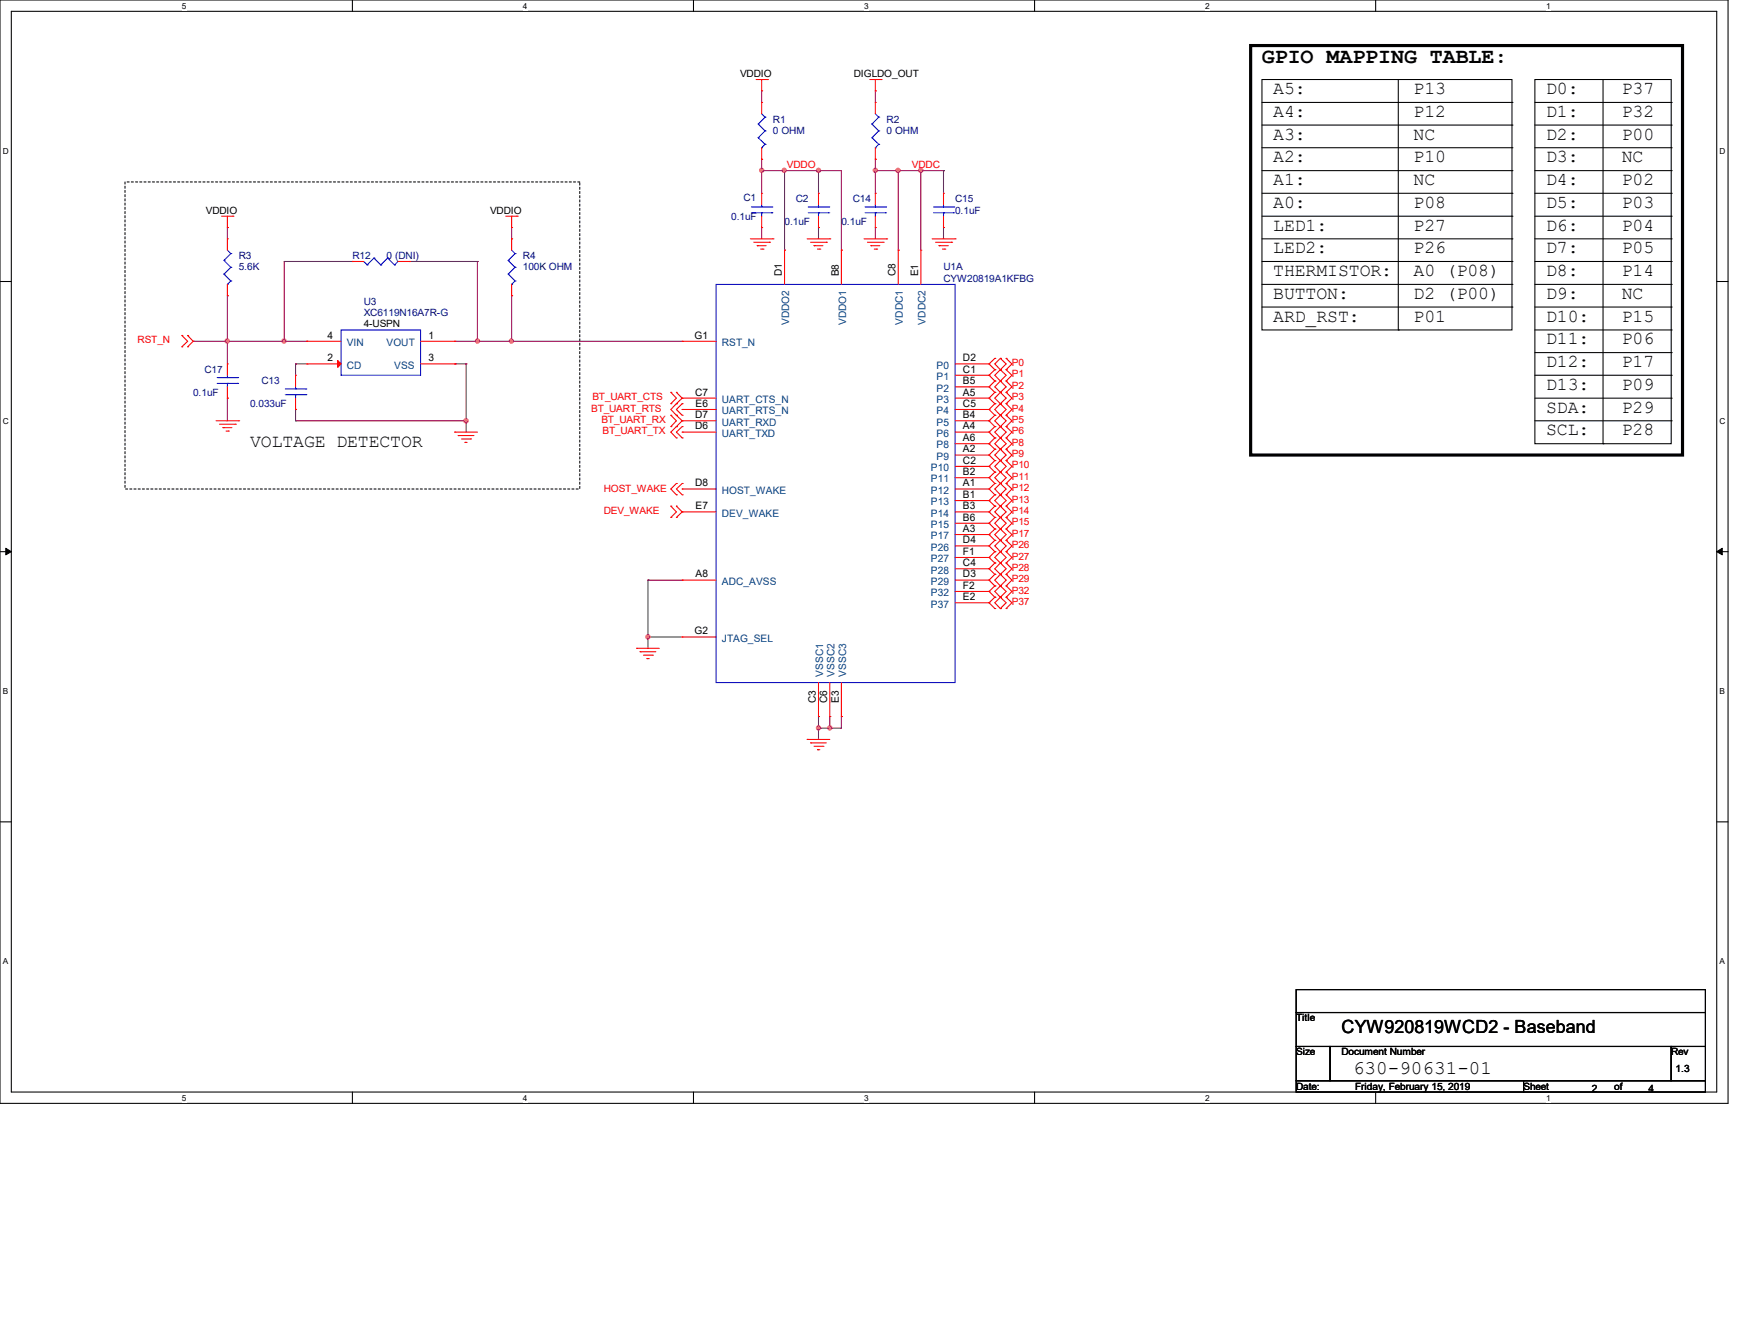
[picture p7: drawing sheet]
<svg xmlns="http://www.w3.org/2000/svg" width="279mm" height="216mm" viewBox="0 0 279 216" stroke-linecap="round" stroke-linejoin="round" font-family="sans-serif">
<path d="M0 0h278v177.4h-278zM1.8 1.8h274.3v173.8h-274.3z" fill="none" stroke="#000" stroke-width=".17"/>
<g fill="#fff">
<path d="M29.3 .2h.7v1.5h-.7z"/>
<path d="M29.3 175.8h.7v1.4h-.7z"/>
</g>
<path d="M56.7 0v1.8M56.7 175.6v1.8" fill="none" stroke="#000" stroke-width=".17"/>
<g fill="#fff">
<path d="M84.1 .2h.7v1.5h-.7z"/>
<path d="M84.1 175.8h.7v1.4h-.7z"/>
</g>
<path d="M111.5 0v1.8M111.5 175.6v1.8" fill="none" stroke="#000" stroke-width=".17"/>
<g fill="#fff">
<path d="M139 .2h.7v1.5h-.7z"/>
<path d="M139 175.8h.7v1.4h-.7z"/>
</g>
<path d="M166.4 0v1.8M166.4 175.6v1.8" fill="none" stroke="#000" stroke-width=".17"/>
<g fill="#fff">
<path d="M193.8 .2h.8v1.5h-.8z"/>
<path d="M193.8 175.8h.8v1.4h-.8z"/>
</g>
<path d="M221.3 0v1.8M221.3 175.6v1.8" fill="none" stroke="#000" stroke-width=".17"/>
<g fill="#fff">
<path d="M248.7 .2h.7v1.5h-.7z"/>
<path d="M248.7 175.8h.7v1.4h-.7z"/>
<path d="M.5 23.5h.9v1.5h-.9z"/>
<path d="M276.6 23.5h.9v1.5h-.9z"/>
<path d="M.5 67h.9v1.5h-.9z"/>
<path d="M276.6 67h.9v1.5h-.9z"/>
</g>
<path d="M0 45.3h1.8M276.1 45.3h1.9" fill="none" stroke="#000" stroke-width=".17"/>
<g fill="#fff">
<path d="M.5 110.4h.8v1.5h-.8z"/>
<path d="M276.6 110.4h.9v1.5h-.9z"/>
</g>
<path d="M0 88.7h1.8M276.1 88.7h1.9" fill="none" stroke="#000" stroke-width=".17"/>
<path d="M.9 88.1l.9 .6-.9 .5zM276.1 88.7l.9-.6v1.1z" fill="#000" stroke="#000" stroke-width=".16"/>
<g fill="#fff">
<path d="M.5 153.8h.8v1.5h-.8z"/>
<path d="M276.6 153.8h.9v1.5h-.9z"/>
</g>
<g fill="none" stroke="#000" stroke-width=".17">
<path d="M203 12.8h40.2v40.2h-40.2zM203 16.5h40.2M224.9 12.8v40.2M243.2 16.5h.1M246.9 12.8h21.9v58.5h-21.9zM246.9 16.5h21.9M257.9 12.8v58.5M268.8 16.5h.1M203 20.1h40.2M203 23.7h40.2M203 27.4h40.2M203 31.1h40.2"/>
<path d="M203 34.8h40.2M203 38.4h40.2M243.2 20.1h.1M243.2 23.7h.1M243.2 27.4h.1M243.2 31.1h.1M243.2 34.8h.1M243.2 38.4h.1M246.9 20.1h21.9M246.9 23.7h21.9M246.9 27.4h21.9M246.9 31.1h21.9"/>
<path d="M246.9 34.8h21.9M246.9 38.4h21.9M268.8 20.1h.1M268.8 23.7h.1M268.8 27.4h.1M268.8 31.1h.1M268.8 34.8h.1M268.8 38.4h.1M203 42h40.2M203 45.7h40.2M203 49.4h40.2M224.9 53h.1"/>
<path d="M243.2 42h.1M243.2 45.7h.1M243.2 49.4h.1M246.9 42h21.9M246.9 45.7h21.9M246.9 49.4h21.9M246.9 53h21.9M246.9 56.7h21.9M268.8 42h.1M268.8 45.7h.1M268.8 49.4h.1M268.8 53h.1"/>
<path d="M268.8 56.7h.1M246.9 60.3h21.9M246.9 64h21.9M246.9 67.6h21.9M257.9 71.3h.1M268.8 60.3h.1M268.8 64h.1M268.8 67.6h.1M0 132.1h1.8M276.1 132.1h1.9M208.5 159.1h65.8v3.7h-65.8zM208.5 162.8h65.8v5.4h-65.8z"/>
<path d="M208.5 168.2h5.5v5.5h-5.5zM208.5 173.7h36.6v1.9h-36.6zM214 168.2h54.8v5.5h-54.8zM245.1 173.7h29.2v1.9h-29.2zM268.8 168.2h5.5v5.5h-5.5z"/>
</g>
<path d="M20.1 29.3h73.2v49.3h-73.2z" fill="none" stroke="#000" stroke-width=".17" stroke-dasharray=".3 .3"/>
<path d="M201.2 7.3h69.4v65.9h-69.4z" fill="none" stroke="#000" stroke-width=".51"/>
<g fill="none" stroke="#800040" stroke-width=".17">
<path d="M122.5 14.6h.1M122.5 14.6v1.9M140.8 14.6h.1M140.8 14.6v1.9M36.6 36.6h.1M36.6 36.6v1.8M82.3 38.4h.1M82.3 36.6v1.8M122.5 25.6h.1M122.5 27.4h.1M122.5 36.6h.1M122.5 25.6v5.5"/>
<path d="M122.5 36.6v1.8M122.5 27.4h12.8v12.8M126.2 27.4h.1M126.2 27.4v12.8M131.7 27.4h.1M131.7 36.6h.1M131.7 27.4v3.7M131.7 36.6v1.8M140.8 25.6h.1M140.8 27.4h.1M140.8 36.6h.1M140.8 27.4h11"/>
<path d="M140.8 25.6v5.5M140.8 36.6v1.8M144.5 27.4v12.8M148.1 27.4h.1M148.1 27.4v12.8M151.8 27.4h.1M151.8 36.6h.1M151.8 27.4v3.7M151.8 36.6v1.8M31.1 54.9h.1M31.1 54.9h18.3M36.6 47.5h.1"/>
<path d="M36.6 54.9h.1M36.6 47.5v11M45.7 54.9h.1M47.5 58.5h.1M47.5 58.5h1.9M47.5 58.5v1.8M49.4 54.9h.1M56.7 42h.1M56.7 42h-11v12.9M65.8 42h11M73.2 58.5h.1M73.2 54.9h36.5"/>
<path d="M73.2 58.5h1.8M75 58.5h.1M75 58.5v11M76.8 54.9h.1M76.8 42h.1M76.8 42v12.9M82.3 47.5h.1M82.3 54.9h.1M82.3 47.5v7.4M126.2 40.2h.1M135.3 40.2h.1M144.5 40.2h.1"/>
<path d="M36.6 64h.1M36.6 64v3.6M47.5 65.8h.1M47.5 67.6h.1M47.5 65.8v1.8M47.5 67.6h27.5M75 67.6h.1M104.2 93.3h.1M104.2 93.3v10.9M104.2 93.3h5.5M104.2 102.4h.1M104.2 102.4h5.5"/>
<path d="M131.7 115.2h.1M131.7 117.1h.1M131.7 115.2v3.7M133.5 115.2h.1M133.5 117.1h.1M133.5 115.2v1.9M135.3 115.2h.1M135.3 115.2v1.9h-3.6"/>
</g>
<g fill="#f0f" stroke="#f0f" stroke-width=".17">
<circle cx="36.5" cy="54.8" r=".34"/>
<circle cx="75" cy="67.6" r=".35"/>
<circle cx="131.7" cy="27.4" r=".34"/>
<circle cx="126.2" cy="27.4" r=".34"/>
<circle cx="122.5" cy="27.4" r=".34"/>
<circle cx="82.3" cy="54.8" r=".34"/>
<circle cx="140.8" cy="27.4" r=".34"/>
<circle cx="144.4" cy="27.4" r=".34"/>
<circle cx="104.2" cy="102.4" r=".34"/>
<circle cx="131.7" cy="117" r=".34"/>
<circle cx="133.5" cy="117" r=".34"/>
<circle cx="148.1" cy="27.4" r=".35"/>
<circle cx="45.7" cy="54.8" r=".34"/>
<circle cx="76.8" cy="54.8" r=".34"/>
</g>
<g fill="none" stroke="#f00" stroke-width=".17">
<path d="M121.6 12.8h1.8M122.5 14.6h.1M122.5 16.5h.1M122.5 12.8v1.8M122.5 16.5v1.8M123.4 12.8h.1M139.9 12.8h1.8M140.8 14.6h.1M140.8 16.5h.1M140.8 12.8v1.8M140.8 16.5v1.8M141.7 12.8h.1"/>
<path d="M35.6 34.8h1.9M36.6 36.6h.1M36.6 38.4h.1M36.6 34.8v1.8M36.6 38.4v1.8M37.5 34.8h.1M81.4 34.8h1.8M82.3 36.6h.1M82.3 38.4h.1M82.3 34.8v1.8M82.3 38.4v1.8M83.2 34.8h.1"/>
<path d="M120.7 38.4h3.6M121.2 38.9h2.6M121.8 39.5h.1M121.8 39.5h1.4M122.5 31.1h.1M122.5 36.6h.1M122.5 25.6h.1M122.5 23.7v1.9M122.5 31.1v1.8M122.5 34.8v1.8M123.8 38.9h.1M124.3 38.4h.1"/>
<path d="M129.8 38.4h3.7M130.4 38.9h2.5M130.9 39.5h.1M130.9 39.5h1.5M131.7 31.1h.1M131.7 36.6h.1M131.7 31.1v1.8M131.7 34.8v1.8M132.9 38.9h.1M133.5 38.4h.1M139 38.4h3.6M139.5 38.9h2.6"/>
<path d="M140.1 39.5h.1M140.1 39.5h1.4M140.8 25.6h.1M140.8 31.1h.1M140.8 36.6h.1M140.8 23.7v1.9M140.8 31.1v1.8M140.8 34.8v1.8M142.1 38.9h.1M142.6 38.4h.1M149.9 38.4h3.7M150.5 38.9h2.6"/>
<path d="M151 39.5h.1M151 39.5h1.5M151.8 31.1h.1M151.8 36.6h.1M151.8 31.1v1.8M151.8 34.8v1.8M153.1 38.9h.1M153.6 38.4h.1M29.3 53.9h.1M29.3 55.8h.1M29.3 53.9l.9 1-.9 .9M30.2 55.8h.1"/>
<path d="M30.2 53.9h.1M30.2 53.9l.9 1-.9 .9M36.6 47.5h.1M36.6 58.5h.1M36.6 45.7v1.8M36.6 58.5v1.8M49.4 54.9h.1M49.4 58.5h.1M49.4 54.9h5.5M49.4 58.5h5.5M56.7 42h.1M56.7 42h1.8"/>
<path d="M64 42h1.8M65.8 42h.1M67.6 54.9h5.6M67.6 58.5h5.6M73.2 58.5h.1M73.2 54.9h.1M82.3 47.5h.1M82.3 45.7v1.8M109.7 54.9h.1M109.7 54.9h5.5M122.3 40h.4M122.7 40h.1"/>
<path d="M126.2 40.2h.1M126.2 40.2v5.5M131.5 40h.4M131.9 40h.1M135.3 40.2h.1M135.3 40.2v5.5M140.6 40h.4M141 40h.1M144.5 40.2h.1M144.5 40.2v5.5M148.1 40.2h.1M148.1 40.2v5.5"/>
<path d="M151.6 40h.4M152 40h.1M153.6 58.5h5.5M159.1 58.5h.1M159.1 58.5l.9 .9M160 59.4h.1M160 57.6h.1M160 59.4l-.9 .9M160 57.6l-.9 .9M160.9 59.4h.1M160.9 57.6h.1M160.9 59.4l.9 .9-.9 1"/>
<path d="M160.9 57.6l.9 .9-1.8 1.8 .9 1M160.9 57.6l-.9 .9 .9 .9M161.8 59.4h.1M161.8 57.6h.1M161.8 59.4l1 .9-1 1M161.8 57.6l1 .9-1 .9M34.8 67.6h3.6M35.3 68.2h2.5M35.9 68.7h.1M35.9 68.7h1.4M36.4 69.3h.3M36.6 64h.1"/>
<path d="M36.6 62.2v1.8M36.7 69.3h.1M37.8 68.2h.1M38.4 67.6h.1M47.5 60.3h.1M47.5 65.8h.1M47.5 60.3v1.9M47.5 64v1.8M73.2 69.5h.1M73.2 69.5h3.6M73.7 70h.1M73.7 70h2.5"/>
<path d="M74.3 70.6h1.4M74.8 71.1h.1M74.8 71.1h.3M75.7 70.6h.1M107.9 63.1h.1M107.9 64.9h.1M107.9 66.8h.1M107.9 68.6h.1M107.9 63.1l.9 .9-.9 .9M107.9 66.8l.9 .8-.9 1M108.8 77.7h.1M108.8 79.5h.1"/>
<path d="M108.8 64.9h.1M108.8 63.1h.1M108.8 68.6h.1M108.8 66.8h.1M108.8 70.4h.1M108.8 77.7l-.9 .9 .9 .9M108.8 63.1l.9 .9M108.8 66.8l.9 .8M108.8 64.9l-.9 .9 .9 1M109.7 77.7h.1M109.7 79.5h.1M109.7 64.9h.1"/>
<path d="M109.7 66.8h.1M109.7 68.6h.1M109.7 70.4h.1M109.7 64h.1M109.7 69.5h.1M109.7 67.6h.1M109.7 78.6h.1M109.7 65.8h.1M109.7 69.5h5.5M109.7 67.6h5.5M109.7 77.7l-.9 .9 .9 .9M109.7 64l-.9 .9"/>
<path d="M109.7 67.6l-1.8 1.9 .9 .9M109.7 64.9l-.9 .9 .9 1M109.7 68.6l-.9 .9 .9 .9M109.7 64h5.5M109.7 78.6h5.5M109.7 65.8h5.5M153.6 69.5h5.5M153.6 67.6h5.5M153.6 64h5.5M153.6 78.6h5.5M153.6 65.8h5.5M153.6 73.2h5.5"/>
<path d="M153.6 71.3h5.5M153.6 76.8h5.5M153.6 62.2h5.5M153.6 60.3h5.5M153.6 75h5.5M159.1 78.6h.1M159.1 73.2h.1M159.1 69.5h.1M159.1 64h.1M159.1 71.3h.1M159.1 76.8h.1M159.1 67.6h.1"/>
<path d="M159.1 62.2h.1M159.1 60.3h.1M159.1 75h.1M159.1 65.8h.1M159.1 60.3l.9 1M159.1 62.2l.9 .9M159.1 64l.9 .9M159.1 65.8l.9 1M159.1 67.6l.9 1M159.1 69.5l.9 .9M159.1 71.3l.9 .9M159.1 73.2l.9 .8"/>
<path d="M159.1 75l.9 .9M159.1 76.8l.9 .9M159.1 78.6l.9 .9M160 61.3h.1M160 63.1h.1M160 64.9h.1M160 66.8h.1M160 68.6h.1M160 70.4h.1M160 72.2h.1M160 74h.1M160 75.9h.1"/>
<path d="M160 77.7h.1M160 79.5h.1M160 63.1l-.9 .9M160 61.3l-.9 .9M160 64.9l-.9 .9M160 70.4l-.9 .9M160 66.8l-.9 .8M160 72.2l-.9 1M160 68.6l-.9 .9M160 74l-.9 1M160 79.5l-.9 1M160 75.9l-.9 .9"/>
<path d="M160 77.7l-.9 .9M160.9 61.3h.1M160.9 63.1h.1M160.9 64.9h.1M160.9 66.8h.1M160.9 68.6h.1M160.9 70.4h.1M160.9 72.2h.1M160.9 74h.1M160.9 75.9h.1M160.9 77.7h.1M160.9 79.5h.1"/>
<path d="M160.9 61.3l.9 .9-.9 .9M160.9 61.3l-.9 .9 1.8 1.8-.9 .9M160.9 63.1l-.9 .9 1.8 1.8-1.8 1.8 .9 1M160.9 64.9l-.9 .9 .9 1M160.9 66.8l.9 .8-1.8 1.9 .9 .9M160.9 68.6l.9 .9-.9 .9M160.9 70.4l.9 .9-.9 .9M160.9 70.4l-.9 .9 1.8 1.9-.9 .8M160.9 72.2l-.9 1 1.8 1.8-1.8 1.8 .9 .9M160.9 74l-.9 1 .9 .9M160.9 75.9l.9 .9-1.8 1.8 .9 .9M160.9 77.7l.9 .9-.9 .9"/>
<path d="M160.9 79.5l-.9 1 1.8 1.8-.9 .9M160.9 79.5l.9 1-.9 .9M161.8 61.3h.1M161.8 63.1h.1M161.8 64.9h.1M161.8 66.8h.1M161.8 68.6h.1M161.8 70.4h.1M161.8 72.2h.1M161.8 74h.1M161.8 75.9h.1M161.8 77.7h.1"/>
<path d="M161.8 79.5h.1M161.8 63.1l1 .9-1 .9M161.8 61.3l1 .9-1 .9M161.8 64.9l1 .9-1 1M161.8 66.8l1 .8-1 1M161.8 70.4l1 .9-1 .9M161.8 68.6l1 .9-1 .9M161.8 72.2l1 1-1 .8M161.8 74l1 1-1 .9M161.8 75.9l1 .9-1 .9M161.8 79.5l1 1-1 .9M161.8 77.7l1 .9-1 .9"/>
<path d="M107.9 81.4h.1M107.9 83.2h.1M107.9 81.4l.9 .9-.9 .9M108.8 83.2h.1M108.8 81.4h.1M108.8 81.4l.9 .9M109.7 93.3h.1M109.7 82.3h.1M109.7 82.3l-.9 .9M109.7 93.3h5.5M109.7 82.3h5.5M153.6 93.3h5.5"/>
<path d="M153.6 82.3h5.5M153.6 85.9h5.5M153.6 80.5h5.5M153.6 84.1h5.5M153.6 91.4h5.5M153.6 87.8h5.5M153.6 96.9h5.5M153.6 89.6h5.5M153.6 95.1h5.5M159.1 85.9h.1M159.1 80.5h.1M159.1 82.3h.1"/>
<path d="M159.1 84.1h.1M159.1 91.4h.1M159.1 93.3h.1M159.1 87.8h.1M159.1 96.9h.1M159.1 89.6h.1M159.1 95.1h.1M159.1 95.1l.9 .9M159.1 96.9l.9 .9M159.1 87.8l.9 .9M159.1 85.9l.9 1M159.1 89.6l.9 .9"/>
<path d="M159.1 91.4l.9 .9M159.1 93.3l.9 .9M159.1 82.3l.9 .9M159.1 84.1l.9 .9M159.1 80.5l.9 .9M160 94.2h.1M160 96h.1M160 97.8h.1M160 86.9h.1M160 88.7h.1M160 90.5h.1M160 92.3h.1"/>
<path d="M160 85h.1M160 81.4h.1M160 83.2h.1M160 94.2l-.9 .9M160 96l-.9 .9M160 90.5l-.9 .9M160 86.9l-.9 .9M160 88.7l-.9 .9M160 92.3l-.9 1M160 85l-.9 .9M160 81.4l-.9 .9M160 83.2l-.9 .9"/>
<path d="M160.9 96h.1M160.9 94.2h.1M160.9 97.8h.1M160.9 88.7h.1M160.9 86.9h.1M160.9 90.5h.1M160.9 92.3h.1M160.9 85h.1M160.9 83.2h.1M160.9 81.4h.1M160.9 94.2l.9 .9-1.8 1.8 .9 .9M160.9 90.5l-.9 .9 1.8 1.9-1.8 1.8 .9 .9"/>
<path d="M160.9 96l.9 .9-.9 .9M160.9 86.9l.9 .9-.9 .9M160.9 85l.9 .9-1.8 1.9 .9 .9M160.9 88.7l.9 .9-.9 .9M160.9 88.7l-.9 .9 1.8 1.8-.9 .9M160.9 92.3l-.9 1 .9 .9M160.9 81.4l-.9 .9 1.8 1.8-1.8 1.8 .9 1M160.9 83.2l-.9 .9 .9 .9M161.8 96h.1M161.8 94.2h.1M161.8 97.8h.1M161.8 88.7h.1"/>
<path d="M161.8 86.9h.1M161.8 90.5h.1M161.8 92.3h.1M161.8 85h.1M161.8 83.2h.1M161.8 81.4h.1M161.8 94.2l1 .9-1 .9M161.8 96l1 .9-1 .9M161.8 86.9l1 .9-1 .9M161.8 90.5l1 .9-1 .9M161.8 88.7l1 .9-1 .9M161.8 85l1 .9-1 1"/>
<path d="M161.8 92.3l1 1-1 .9M161.8 81.4l1 .9-1 .9M161.8 83.2l1 .9-1 .9M102.4 104.2h.1M102.4 104.2h3.6M103 104.8h.1M103 104.8h2.5M103.5 105.3h1.4M104.1 105.9h.1M104.1 105.9h.3M104.9 105.3h.1M109.7 102.4h.1"/>
<path d="M109.7 102.4h5.5M129.8 118.9h.1M129.8 118.9h3.7M130.4 119.4h.1M130.4 119.4h2.5M130.9 120h1.5M131.7 115.2h.1M131.7 109.7v5.5M132.4 120h.1M133.5 115.2h.1M133.5 109.7v5.5M135.3 115.2h.1"/>
<path d="M135.3 109.7v5.5M131.5 120.5h.1M131.5 120.5h.4"/>
</g>
<g fill="none" stroke="#00f" stroke-width=".17">
<path d="M122 19.9h.1M122 19.9l1.1 1.1M122.5 18.3l.6 .5M123.1 18.8h.1M123.1 18.8l-1.1 1.1M140.3 19.9h.1M140.3 19.9l1.1 1.1M140.8 18.3l.6 .5M141.4 18.8h.1M141.4 18.8l-1.1 1.1M120.9 34.2h3.3M120.9 33.3h3.3"/>
<path d="M122 22.1h.1M122 22.1l1.1 1.1M122.5 33.3h.1M122.5 34.2h.1M122.5 23.7h.1M122.5 32.9v.4M122.5 34.2v.6M123.1 21h.1M123.1 23.2h.1M123.1 21l-1.1 1.1M123.1 23.2l-.6 .5M124.2 34.2h.1"/>
<path d="M124.2 33.3h.1M130 34.2h3.3M130 33.3h3.3M131.7 33.3h.1M131.7 34.2h.1M131.7 32.9v.4M131.7 34.2v.6M133.3 34.2h.1M133.3 33.3h.1M139.1 34.2h3.4M139.1 33.3h3.4M140.3 22.1h.1"/>
<path d="M140.3 22.1l1.1 1.1M140.8 23.7h.1M140.8 33.3h.1M140.8 34.2h.1M140.8 32.9v.4M140.8 34.2v.6M141.4 21h.1M141.4 23.2h.1M141.4 21l-1.1 1.1M141.4 23.2l-.6 .5M142.5 34.2h.1M142.5 33.3h.1"/>
<path d="M150.2 34.2h3.2M150.2 33.3h3.2M151.8 33.3h.1M151.8 34.2h.1M151.8 32.9v.4M151.8 34.2v.6M153.4 34.2h.1M153.4 33.3h.1M36 41.9h.1M36 44.1h.1M36 41.9l1.1 1.1M36 44.1l1.1 1.1"/>
<path d="M36.6 45.7h.1M36.6 40.2l.5 .6M37.1 40.8h.1M37.1 43h.1M37.1 45.2h.1M37.1 40.8l-1.1 1.1M37.1 43l-1.1 1.1M37.1 45.2l-.5 .5M54.9 53h12.7v7.3h-12.7zM58.5 42l.6 .6M59.1 42.6h.1M60.2 41.5h.1"/>
<path d="M60.2 41.5l-1.1 1.1M60.2 41.5l1.1 1.1M61.3 42.6h.1M62.4 41.5h.1M62.4 41.5l-1.1 1.1M62.4 41.5l1.1 1.1M63.5 42.6h.1M64 42h.1M64 42l-.5 .6M81.7 41.9h.1M81.7 44.1h.1M81.7 41.9l1.1 1.1"/>
<path d="M81.7 44.1l1.1 1.1M82.3 45.7h.1M82.3 40.2l.5 .6M82.8 40.8h.1M82.8 43h.1M82.8 45.2h.1M82.8 40.8l-1.1 1.1M82.8 43l-1.1 1.1M82.8 45.2l-.5 .5M115.2 45.7h38.4v64h-38.4zM34.9 61.6h3.3M34.9 60.7h3.3"/>
<path d="M36.6 60.7h.1M36.6 61.6h.1M36.6 60.3v.4M36.6 61.6v.6M38.2 61.6h.1M38.2 60.7h.1M45.9 63.5h3.3M45.9 62.5h3.3M47.5 62.5h.1M47.5 63.5h.1M47.5 62.2v.3M47.5 63.5v.5"/>
<path d="M49.2 63.5h.1M49.2 62.5h.1"/>
</g>
<path d="M54.3 58l.6 .5-.6 .6z" fill="#f00" stroke="#f00" stroke-width=".17"/>
<text font-size="3.5" x="203" y="10.2">GPIO MAPPING TABLE:</text>
<text font-size="3.1" x="217.6" y="172.7">630-90631-01</text>
<g font-size="2.9">
<text x="204.8" y="15.1">A5:</text>
<text x="227.4" y="15.1">P13</text>
<text x="248.7" y="15.1">D0:</text>
<text x="260.9" y="15.1">P37</text>
<text x="204.8" y="22.4">A3:</text>
<text x="204.8" y="18.8">A4:</text>
<text x="227.4" y="22.4">NC</text>
<text x="227.4" y="18.8">P12</text>
<text x="248.7" y="18.8">D1:</text>
<text x="248.7" y="22.4">D2:</text>
<text x="260.9" y="18.8">P32</text>
<text x="260.9" y="22.4">P00</text>
<text x="204.8" y="26.1">A2:</text>
<text x="204.8" y="29.8">A1:</text>
<text x="227.4" y="26.1">P10</text>
<text x="227.4" y="29.8">NC</text>
<text x="248.7" y="26.1">D3:</text>
<text x="248.7" y="29.8">D4:</text>
<text x="260.9" y="26.1">NC</text>
<text x="260.9" y="29.8">P02</text>
<text x="204.8" y="33.4">A0:</text>
<text x="227.4" y="33.4">P08</text>
<text x="248.7" y="33.4">D5:</text>
<text x="260.9" y="33.4">P03</text>
<text x="204.8" y="37.1">LED1:</text>
<text x="204.8" y="40.7">LED2:</text>
<text x="227.4" y="37.1">P27</text>
<text x="227.4" y="40.7">P26</text>
<text x="248.7" y="37.1">D6:</text>
<text x="248.7" y="40.7">D7:</text>
<text x="260.9" y="37.1">P04</text>
<text x="260.9" y="40.7">P05</text>
<text x="204.8" y="44.4">THERMISTOR:</text>
<text x="227.4" y="44.4">A0 (P08)</text>
<text x="248.7" y="44.4">D8:</text>
<text x="260.9" y="44.4">P14</text>
<text x="204.8" y="48">BUTTON:</text>
<text x="204.8" y="51.7">ARD_RST:</text>
<text x="227.4" y="48">D2 (P00)</text>
<text x="227.4" y="51.7">P01</text>
<text x="248.7" y="48">D9:</text>
<text x="248.7" y="51.7">D10:</text>
<text x="260.9" y="48">NC</text>
<text x="260.9" y="51.7">P15</text>
<text x="248.7" y="55.4">D11:</text>
<text x="248.7" y="59">D12:</text>
<text x="260.9" y="55.4">P06</text>
<text x="260.9" y="59">P17</text>
<text x="248.7" y="62.7">D13:</text>
<text x="260.9" y="62.7">P09</text>
<text x="40.2" y="71.8">VOLTAGE DETECTOR</text>
<text x="248.7" y="66.3">SDA:</text>
<text x="248.7" y="70">SCL:</text>
<text x="260.9" y="66.3">P29</text>
<text x="260.9" y="70">P28</text>
<text x="215.8" y="166.1">CYW920819WCD2 - Baseband</text>
</g>
<g font-size="1.7">
<text x="125.8" y="44.4" transform="rotate(-90 125.8 44.4)">D1</text>
<text x="134.9" y="44.4" transform="rotate(-90 134.9 44.4)">B8</text>
<text x="144.1" y="44.4" transform="rotate(-90 144.1 44.4)">C8</text>
<text x="147.7" y="44.4" transform="rotate(-90 147.7 44.4)">E1</text>
<text x="52.7" y="54.4">4</text>
<text x="52.7" y="58.1">2</text>
<text x="68.9" y="58.1">3</text>
<text x="68.9" y="54.4">1</text>
<text x="111.7" y="54.4">G1</text>
<text x="154.9" y="59.9">C1</text>
<text x="154.9" y="58.1">D2</text>
<text x="111.8" y="63.6">C7</text>
<text x="111.9" y="65.4">E6</text>
<text x="154.9" y="63.6">A5</text>
<text x="154.9" y="61.8">B5</text>
<text x="154.9" y="65.4">C5</text>
<text x="111.8" y="69">D6</text>
<text x="111.8" y="67.2">D7</text>
<text x="154.9" y="69">A4</text>
<text x="154.9" y="70.9">A6</text>
<text x="154.9" y="67.2">B4</text>
<text x="154.9" y="72.7">A2</text>
<text x="154.9" y="76.4">B2</text>
<text x="154.9" y="74.5">C2</text>
<text x="111.8" y="78.2">D8</text>
<text x="111.9" y="81.9">E7</text>
<text x="154.9" y="78.2">A1</text>
<text x="154.9" y="80.1">B1</text>
<text x="154.9" y="81.9">B3</text>
<text x="154.9" y="83.7">B6</text>
<text x="154.9" y="85.5">A3</text>
<text x="154.9" y="87.3">D4</text>
<text x="154.9" y="89.2">F1</text>
<text x="111.9" y="92.8">A8</text>
<text x="154.9" y="91">C4</text>
<text x="154.9" y="92.8">D3</text>
<text x="154.9" y="94.7">F2</text>
<text x="111.7" y="102">G2</text>
<text x="154.9" y="96.5">E2</text>
<text x="131.2" y="113.1" transform="rotate(-90 131.2 113.1)">C3</text>
<text x="133.1" y="113.1" transform="rotate(-90 133.1 113.1)">C6</text>
<text x="134.9" y="113" transform="rotate(-90 134.9 113)">E3</text>
</g>
<g font-size="1.7" fill="#004080">
<text x="127" y="52.3" transform="rotate(-90 127 52.3)">VDDO2</text>
<text x="136.1" y="52.3" transform="rotate(-90 136.1 52.3)">VDDO1</text>
<text x="145.2" y="52.2" transform="rotate(-90 145.2 52.2)">VDDC1</text>
<text x="148.9" y="52.2" transform="rotate(-90 148.9 52.2)">VDDC2</text>
<text x="55.8" y="55.6">VIN</text>
<text x="55.8" y="59.3">CD</text>
<text x="62.2" y="55.6">VOUT</text>
<text x="63.4" y="59.3">VSS</text>
<text x="116.1" y="55.6">RST_N</text>
<text x="150.7" y="59.3">P0</text>
<text x="116.1" y="64.8">UART_CTS_N</text>
<text x="150.7" y="64.8">P3</text>
<text x="150.7" y="63">P2</text>
<text x="150.7" y="61.1">P1</text>
<text x="116.1" y="70.2">UART_TXD</text>
<text x="116.1" y="68.4">UART_RXD</text>
<text x="116.1" y="66.6">UART_RTS_N</text>
<text x="150.7" y="70.2">P6</text>
<text x="150.7" y="68.4">P5</text>
<text x="150.7" y="66.6">P4</text>
<text x="149.7" y="77.6">P11</text>
<text x="149.7" y="75.7">P10</text>
<text x="150.7" y="73.9">P9</text>
<text x="150.7" y="72.1">P8</text>
<text x="116.1" y="79.4">HOST_WAKE</text>
<text x="116.1" y="83.1">DEV_WAKE</text>
<text x="149.7" y="79.4">P12</text>
<text x="149.7" y="81.2">P13</text>
<text x="149.7" y="83.1">P14</text>
<text x="149.7" y="86.7">P17</text>
<text x="149.7" y="84.9">P15</text>
<text x="149.7" y="88.5">P26</text>
<text x="116.1" y="94">ADC_AVSS</text>
<text x="149.7" y="92.2">P28</text>
<text x="149.7" y="94">P29</text>
<text x="149.7" y="90.4">P27</text>
<text x="149.7" y="95.8">P32</text>
<text x="149.7" y="97.7">P37</text>
<text x="116.1" y="103.2">JTAG_SEL</text>
<text x="132.4" y="108.8" transform="rotate(-90 132.4 108.8)">VSSC1</text>
<text x="134.2" y="108.8" transform="rotate(-90 134.2 108.8)">VSSC2</text>
<text x="136.1" y="108.8" transform="rotate(-90 136.1 108.8)">VSSC3</text>
</g>
<g font-size="1.6">
<text x="119" y="12.4">VDDIO</text>
<text x="137.3" y="12.4">DIGLDO_OUT</text>
<text x="33.1" y="34.3">VDDIO</text>
<text x="78.8" y="34.3">VDDIO</text>
<text x="58.5" y="52.6">4-USPN</text>
<text x="208.5" y="164.2">Title</text>
<text x="208.5" y="169.7">Size</text>
<text x="215.8" y="169.7">Document Number</text>
<text x="268.8" y="169.7">Rev</text>
<text x="269.5" y="172.3">1.3</text>
<text x="208.5" y="175.2">Date:</text>
<text x="218" y="175.2">Friday, February 15, 2019</text>
<text x="245.1" y="175.2">Sheet</text>
<text x="256" y="175.5">2</text>
<text x="259.7" y="175.2">of</text>
<text x="265.2" y="175.5">4</text>
</g>
<g font-size="1.6" fill="#000080">
<text x="124.3" y="19.7">R1</text>
<text x="124.3" y="21.5">0 OHM</text>
<text x="142.6" y="19.7">R2</text>
<text x="142.6" y="21.5">0 OHM</text>
<text x="117.6" y="35.4">0.1uF</text>
<text x="119.6" y="32.3">C1</text>
<text x="128" y="32.5">C2</text>
<text x="137.2" y="32.5">C14</text>
<text x="153.6" y="32.5">C15</text>
<text x="153.6" y="34.3">0.1uF</text>
<text x="38.4" y="41.7">R3</text>
<text x="56.7" y="41.7">R12</text>
<text x="62.2" y="41.7">0 (DNI)</text>
<text x="84.1" y="41.7">R4</text>
<text x="126.2" y="36.2">0.1uF</text>
<text x="135.3" y="36.2">0.1uF</text>
<text x="38.4" y="43.5">5.6K</text>
<text x="84.1" y="43.5">100K OHM</text>
<text x="151.8" y="45.3">CYW20819A1KFBG</text>
<text x="151.8" y="43.5">U1A</text>
<text x="58.5" y="49">U3</text>
<text x="58.5" y="50.8">XC6119N16A7R-G</text>
<text x="32.9" y="59.9">C17</text>
<text x="31.1" y="63.6">0.1uF</text>
<text x="40.2" y="65.4">0.033uF</text>
<text x="42" y="61.8">C13</text>
</g>
<g font-size="1.6" fill="#f00">
<text x="126.6" y="27.1">VDDO</text>
<text x="146.7" y="27.1">VDDC</text>
<text x="22.1" y="55.2">RST_N</text>
<text x="162.8" y="58.8">P0</text>
<text x="95.3" y="64.3">BT_UART_CTS</text>
<text x="162.8" y="60.7">P1</text>
<text x="162.8" y="62.5">P2</text>
<text x="162.8" y="64.3">P3</text>
<text x="95.1" y="66.2">BT_UART_RTS</text>
<text x="96.7" y="68">BT_UART_RX</text>
<text x="96.9" y="69.8">BT_UART_TX</text>
<text x="162.8" y="66.2">P4</text>
<text x="162.8" y="68">P5</text>
<text x="162.8" y="69.8">P6</text>
<text x="162.8" y="71.7">P8</text>
<text x="162.8" y="73.5">P9</text>
<text x="162.8" y="75.3">P10</text>
<text x="162.8" y="77.1">P11</text>
<text x="97.1" y="79.2">HOST_WAKE</text>
<text x="97.1" y="82.6">DEV_WAKE</text>
<text x="162.8" y="79">P12</text>
<text x="162.8" y="82.6">P14</text>
<text x="162.8" y="80.8">P13</text>
<text x="162.8" y="88.1">P26</text>
<text x="162.8" y="90">P27</text>
<text x="162.8" y="86.3">P17</text>
<text x="162.8" y="84.5">P15</text>
<text x="162.8" y="95.4">P32</text>
<text x="162.8" y="91.8">P28</text>
<text x="162.8" y="93.6">P29</text>
<text x="162.8" y="97.2">P37</text>
</g>
<g font-size="1.3">
<text x="29.3" y="1.4">5</text>
<text x="84.1" y="1.4">4</text>
<text x="139" y="1.4">3</text>
<text x="193.8" y="1.4">2</text>
<text x="248.7" y="1.4">1</text>
<text x=".5" y="24.7">D</text>
<text x="276.6" y="24.7">D</text>
<text x=".5" y="68.2">C</text>
<text x="276.6" y="68.2">C</text>
<text x=".5" y="111.6">B</text>
<text x="276.6" y="111.6">B</text>
<text x=".5" y="155">A</text>
<text x="276.6" y="155">A</text>
<text x="29.3" y="177">5</text>
<text x="84.1" y="177">4</text>
<text x="139" y="177">3</text>
<text x="193.8" y="177">2</text>
<text x="248.7" y="177">1</text>
</g>
</svg>
